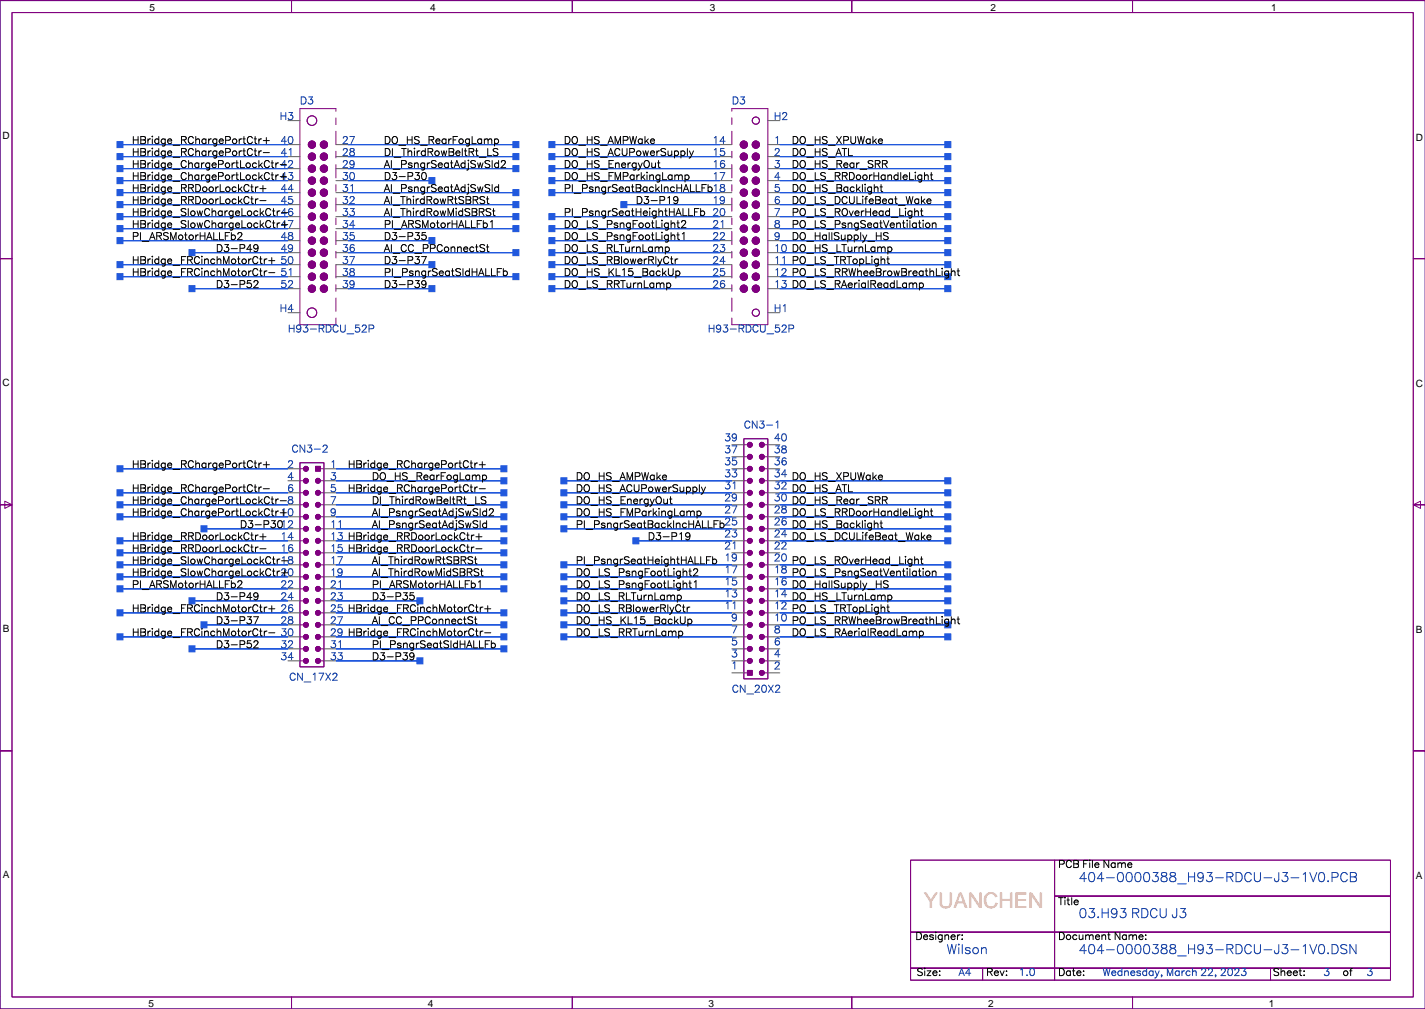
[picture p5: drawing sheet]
<svg xmlns="http://www.w3.org/2000/svg" width="302mm" height="213mm" viewBox="0 0 302 213" stroke-linecap="round" stroke-linejoin="round" font-family="sans-serif">
<path d="M301.7 .1h-301.7v213.3h301.7" fill="none" stroke="#000080" stroke-width=".21"/>
<g fill="none" stroke="#800080" stroke-width=".21">
<path d="M2.5 2.7h296.6v208.2h-296.6zM301.7 .1h-62v2.6v-2.6h-59.4v2.6v-2.6h-59.2v2.6v-2.6h-59.4v2.6v-2.6h-61.7v54.6h2.5h-2.5v52.1h2.5l-1.5 .7v-1.5l1.5 .8h-2.5v52h2.5h-2.5v54.6h61.7v-2.5v2.5h59.4v-2.5v2.5h59.2v-2.5v2.5h59.4v-2.5v2.5h62M71.1 23h-7.6v45.7h7.6M154.9 23h7.6v45.7h-7.6M301.7 54.7h-2.6h2.6M63.5 97.9h5.1v43.2h-5.1zM63.5 99.2h.7M66.8 98.6h1v1.1h-1zM67.8 99.2h.8M157.4 92.8h5.1v50.8h-5.1zM157.4 99.2h.8M157.4 94.1h.8"/>
<path d="M157.4 96.6h.8M161.8 99.2h.7M161.8 94.1h.7M161.8 96.6h.7M63.5 101.7h.7M63.5 104.2h.7M63.5 106.8h.7M63.5 109.3h.7M63.5 111.9h.7M63.5 114.4h.7M63.5 116.9h.7M63.5 119.5h.7"/>
<path d="M67.8 101.7h.8M67.8 104.2h.8M67.8 106.8h.8M67.8 109.3h.8M67.8 111.9h.8M67.8 114.4h.8M67.8 116.9h.8M67.8 119.5h.8M157.4 101.7h.8M157.4 104.2h.8M157.4 106.8h.8M157.4 109.3h.8"/>
<path d="M157.4 111.9h.8M157.4 114.4h.8M157.4 116.9h.8M157.4 119.5h.8M161.8 101.7h.7M161.8 104.2h.7M161.8 106.8h.7M161.8 109.3h.7M161.8 111.9h.7M161.8 114.4h.7M161.8 116.9h.7M161.8 119.5h.7"/>
<path d="M299.1 106.8l1.6-.8v1.5l-1.6-.7h2.6zM63.5 139.8h.7M63.5 137.2h.7M63.5 134.7h.7M63.5 132.2h.7M63.5 129.6h.7M63.5 127.1h.7M63.5 124.6h.7M63.5 122h.7M67.8 139.8h.8M67.8 137.2h.8M67.8 134.7h.8"/>
<path d="M67.8 132.2h.8M67.8 129.6h.8M67.8 127.1h.8M67.8 124.6h.8M67.8 122h.8M157.4 139.8h.8M157.4 137.2h.8M157.4 134.7h.8M157.4 132.2h.8M157.4 129.6h.8M157.4 127.1h.8M157.4 124.6h.8"/>
<path d="M157.4 122h.8M161.8 139.8h.7M161.8 137.2h.7M161.8 134.7h.7M161.8 132.2h.7M161.8 129.6h.7M161.8 127.1h.7M161.8 124.6h.7M161.8 122h.7M157.4 142.3h.8M158.2 141.8h1v1h-1zM161.8 142.3h.7"/>
<path d="M301.7 158.8h-2.6h2.6M192.7 181.9h30.5v15.3h-30.5zM192.7 197.2h30.5v7.6h-30.5zM223.2 189.6h71.1v7.6h-71.1zM223.2 197.2h71.1v7.6h-71.1zM223.2 181.9h71.1v7.7h-71.1zM192.7 204.8h15.3v2.5h-15.3zM208 204.8h15.2v2.5h-15.2zM223.2 204.8h45.7v2.5h-45.7zM268.9 204.8h25.4v2.5h-25.4z"/>
<circle cx="66" cy="35.7" r=".76"/>
<circle cx="66" cy="38.2" r=".76"/>
<circle cx="66" cy="33.1" r=".76"/>
<circle cx="66" cy="30.6" r=".76"/>
<circle cx="66" cy="25.5" r="1.02"/>
<circle cx="68.6" cy="35.7" r=".76"/>
<circle cx="68.6" cy="38.2" r=".76"/>
<circle cx="68.6" cy="33.1" r=".76"/>
<circle cx="68.6" cy="30.6" r=".76"/>
<circle cx="157.4" cy="35.7" r=".76"/>
<circle cx="157.4" cy="38.2" r=".76"/>
<circle cx="157.4" cy="33.1" r=".76"/>
<circle cx="157.4" cy="30.6" r=".76"/>
<circle cx="160" cy="35.7" r=".76"/>
<circle cx="160" cy="25.5" r=".76"/>
<circle cx="160" cy="38.2" r=".76"/>
<circle cx="160" cy="33.1" r=".76"/>
<circle cx="160" cy="30.6" r=".76"/>
<circle cx="66" cy="40.7" r=".76"/>
<circle cx="66" cy="50.9" r=".76"/>
<circle cx="66" cy="48.4" r=".76"/>
<circle cx="66" cy="56" r=".76"/>
<circle cx="66" cy="43.3" r=".76"/>
<circle cx="66" cy="45.8" r=".76"/>
<circle cx="66" cy="53.4" r=".76"/>
<circle cx="66" cy="58.5" r=".76"/>
<circle cx="68.6" cy="40.7" r=".76"/>
<circle cx="68.6" cy="48.4" r=".76"/>
<circle cx="68.6" cy="50.9" r=".76"/>
<circle cx="68.6" cy="56" r=".76"/>
<circle cx="68.6" cy="43.3" r=".76"/>
<circle cx="68.6" cy="45.8" r=".76"/>
<circle cx="68.6" cy="58.5" r=".76"/>
<circle cx="68.6" cy="53.4" r=".76"/>
<circle cx="157.4" cy="40.7" r=".76"/>
<circle cx="157.4" cy="43.3" r=".76"/>
<circle cx="157.4" cy="50.9" r=".76"/>
<circle cx="157.4" cy="48.4" r=".76"/>
<circle cx="157.4" cy="56" r=".76"/>
<circle cx="157.4" cy="58.5" r=".76"/>
<circle cx="157.4" cy="45.8" r=".76"/>
<circle cx="157.4" cy="53.4" r=".76"/>
<circle cx="160" cy="40.7" r=".76"/>
<circle cx="160" cy="50.9" r=".76"/>
<circle cx="160" cy="56" r=".76"/>
<circle cx="160" cy="43.3" r=".76"/>
<circle cx="160" cy="48.4" r=".76"/>
<circle cx="160" cy="58.5" r=".76"/>
<circle cx="160" cy="45.8" r=".76"/>
<circle cx="160" cy="53.4" r=".76"/>
<circle cx="66" cy="61.1" r=".76"/>
<circle cx="66" cy="66.1" r="1.02"/>
<circle cx="68.6" cy="61.1" r=".76"/>
<circle cx="157.4" cy="61.1" r=".76"/>
<circle cx="160" cy="61.1" r=".76"/>
<circle cx="160" cy="66.1" r=".76"/>
<circle cx="64.8" cy="99.2" r=".51"/>
<circle cx="158.7" cy="94.1" r=".51"/>
<circle cx="158.7" cy="96.6" r=".51"/>
<circle cx="158.7" cy="99.2" r=".51"/>
<circle cx="161.3" cy="94.1" r=".51"/>
<circle cx="161.3" cy="96.6" r=".51"/>
<circle cx="161.3" cy="99.2" r=".51"/>
<circle cx="64.8" cy="114.4" r=".51"/>
<circle cx="64.8" cy="101.7" r=".51"/>
<circle cx="64.8" cy="106.8" r=".51"/>
<circle cx="64.8" cy="104.2" r=".51"/>
<circle cx="64.8" cy="109.3" r=".51"/>
<circle cx="64.8" cy="116.9" r=".51"/>
<circle cx="64.8" cy="119.5" r=".51"/>
<circle cx="64.8" cy="111.9" r=".51"/>
<circle cx="67.3" cy="106.8" r=".51"/>
<circle cx="67.3" cy="101.7" r=".51"/>
<circle cx="67.3" cy="114.4" r=".51"/>
<circle cx="67.3" cy="104.2" r=".51"/>
<circle cx="67.3" cy="109.3" r=".51"/>
<circle cx="67.3" cy="116.9" r=".51"/>
<circle cx="67.3" cy="119.5" r=".51"/>
<circle cx="67.3" cy="111.9" r=".51"/>
<circle cx="158.7" cy="106.8" r=".51"/>
<circle cx="158.7" cy="114.4" r=".51"/>
<circle cx="158.7" cy="101.7" r=".51"/>
<circle cx="158.7" cy="104.2" r=".51"/>
<circle cx="158.7" cy="109.3" r=".51"/>
<circle cx="158.7" cy="116.9" r=".51"/>
<circle cx="158.7" cy="111.9" r=".51"/>
<circle cx="158.7" cy="119.5" r=".51"/>
<circle cx="161.3" cy="114.4" r=".51"/>
<circle cx="161.3" cy="106.8" r=".51"/>
<circle cx="161.3" cy="101.7" r=".51"/>
<circle cx="161.3" cy="104.2" r=".51"/>
<circle cx="161.3" cy="109.3" r=".51"/>
<circle cx="161.3" cy="116.9" r=".51"/>
<circle cx="161.3" cy="111.9" r=".51"/>
<circle cx="161.3" cy="119.5" r=".51"/>
<circle cx="64.8" cy="122" r=".51"/>
<circle cx="64.8" cy="129.6" r=".51"/>
<circle cx="64.8" cy="134.7" r=".51"/>
<circle cx="64.8" cy="127.1" r=".51"/>
<circle cx="64.8" cy="124.6" r=".51"/>
<circle cx="64.8" cy="139.8" r=".51"/>
<circle cx="64.8" cy="132.2" r=".51"/>
<circle cx="64.8" cy="137.2" r=".51"/>
<circle cx="67.3" cy="122" r=".51"/>
<circle cx="67.3" cy="129.6" r=".51"/>
<circle cx="67.3" cy="134.7" r=".51"/>
<circle cx="67.3" cy="127.1" r=".51"/>
<circle cx="67.3" cy="124.6" r=".51"/>
<circle cx="67.3" cy="139.8" r=".51"/>
<circle cx="67.3" cy="132.2" r=".51"/>
<circle cx="67.3" cy="137.2" r=".51"/>
<circle cx="158.7" cy="122" r=".51"/>
<circle cx="158.7" cy="129.6" r=".51"/>
<circle cx="158.7" cy="134.7" r=".51"/>
<circle cx="158.7" cy="127.1" r=".51"/>
<circle cx="158.7" cy="124.6" r=".51"/>
<circle cx="158.7" cy="139.8" r=".51"/>
<circle cx="158.7" cy="132.2" r=".51"/>
<circle cx="158.7" cy="137.2" r=".51"/>
<circle cx="161.3" cy="122" r=".51"/>
<circle cx="161.3" cy="134.7" r=".51"/>
<circle cx="161.3" cy="137.2" r=".51"/>
<circle cx="161.3" cy="129.6" r=".51"/>
<circle cx="161.3" cy="127.1" r=".51"/>
<circle cx="161.3" cy="124.6" r=".51"/>
<circle cx="161.3" cy="139.8" r=".51"/>
<circle cx="161.3" cy="132.2" r=".51"/>
<circle cx="161.3" cy="142.3" r=".51"/>
</g>
<g fill="#800080" stroke="#800080" stroke-width=".21">
<path d="M66.8 98.6h1v1.1h-1z" fill-rule="evenodd"/>
<path d="M158.2 141.8h1v1h-1z" fill-rule="evenodd"/>
<circle cx="64.8" cy="127.1" r=".51"/>
<circle cx="64.8" cy="134.7" r=".51"/>
<circle cx="64.8" cy="139.8" r=".51"/>
<circle cx="64.8" cy="129.6" r=".51"/>
<circle cx="64.8" cy="124.6" r=".51"/>
<circle cx="64.8" cy="132.2" r=".51"/>
<circle cx="64.8" cy="137.2" r=".51"/>
<circle cx="67.3" cy="127.1" r=".51"/>
<circle cx="67.3" cy="134.7" r=".51"/>
<circle cx="67.3" cy="139.8" r=".51"/>
<circle cx="67.3" cy="129.6" r=".51"/>
<circle cx="67.3" cy="124.6" r=".51"/>
<circle cx="67.3" cy="132.2" r=".51"/>
<circle cx="67.3" cy="137.2" r=".51"/>
<circle cx="64.8" cy="99.2" r=".51"/>
<circle cx="64.8" cy="114.4" r=".51"/>
<circle cx="64.8" cy="106.8" r=".51"/>
<circle cx="64.8" cy="116.9" r=".51"/>
<circle cx="64.8" cy="104.2" r=".51"/>
<circle cx="64.8" cy="109.3" r=".51"/>
<circle cx="64.8" cy="111.9" r=".51"/>
<circle cx="64.8" cy="122" r=".51"/>
<circle cx="64.8" cy="101.7" r=".51"/>
<circle cx="64.8" cy="119.5" r=".51"/>
<circle cx="67.3" cy="114.4" r=".51"/>
<circle cx="67.3" cy="106.8" r=".51"/>
<circle cx="67.3" cy="116.9" r=".51"/>
<circle cx="67.3" cy="104.2" r=".51"/>
<circle cx="67.3" cy="109.3" r=".51"/>
<circle cx="67.3" cy="111.9" r=".51"/>
<circle cx="67.3" cy="122" r=".51"/>
<circle cx="67.3" cy="101.7" r=".51"/>
<circle cx="67.3" cy="119.5" r=".51"/>
<circle cx="160" cy="30.6" r=".76"/>
<circle cx="157.4" cy="30.6" r=".76"/>
<circle cx="160" cy="33.1" r=".76"/>
<circle cx="157.4" cy="33.1" r=".76"/>
<circle cx="160" cy="35.7" r=".76"/>
<circle cx="157.4" cy="35.7" r=".76"/>
<circle cx="160" cy="38.2" r=".76"/>
<circle cx="157.4" cy="38.2" r=".76"/>
<circle cx="160" cy="40.7" r=".76"/>
<circle cx="157.4" cy="40.7" r=".76"/>
<circle cx="160" cy="43.3" r=".76"/>
<circle cx="157.4" cy="43.3" r=".76"/>
<circle cx="160" cy="45.8" r=".76"/>
<circle cx="157.4" cy="45.8" r=".76"/>
<circle cx="160" cy="48.4" r=".76"/>
<circle cx="157.4" cy="48.4" r=".76"/>
<circle cx="160" cy="50.9" r=".76"/>
<circle cx="157.4" cy="50.9" r=".76"/>
<circle cx="160" cy="53.4" r=".76"/>
<circle cx="157.4" cy="53.4" r=".76"/>
<circle cx="160" cy="56" r=".76"/>
<circle cx="157.4" cy="56" r=".76"/>
<circle cx="160" cy="58.5" r=".76"/>
<circle cx="157.4" cy="58.5" r=".76"/>
<circle cx="160" cy="61.1" r=".76"/>
<circle cx="157.4" cy="61.1" r=".76"/>
<circle cx="161.3" cy="94.1" r=".51"/>
<circle cx="158.7" cy="94.1" r=".51"/>
<circle cx="161.3" cy="114.4" r=".51"/>
<circle cx="161.3" cy="106.8" r=".51"/>
<circle cx="161.3" cy="96.6" r=".51"/>
<circle cx="161.3" cy="99.2" r=".51"/>
<circle cx="161.3" cy="101.7" r=".51"/>
<circle cx="161.3" cy="111.9" r=".51"/>
<circle cx="161.3" cy="116.9" r=".51"/>
<circle cx="161.3" cy="109.3" r=".51"/>
<circle cx="161.3" cy="104.2" r=".51"/>
<circle cx="158.7" cy="114.4" r=".51"/>
<circle cx="158.7" cy="106.8" r=".51"/>
<circle cx="158.7" cy="96.6" r=".51"/>
<circle cx="158.7" cy="99.2" r=".51"/>
<circle cx="158.7" cy="101.7" r=".51"/>
<circle cx="158.7" cy="111.9" r=".51"/>
<circle cx="158.7" cy="116.9" r=".51"/>
<circle cx="158.7" cy="109.3" r=".51"/>
<circle cx="158.7" cy="104.2" r=".51"/>
<circle cx="161.3" cy="142.3" r=".51"/>
<circle cx="161.3" cy="127.1" r=".51"/>
<circle cx="161.3" cy="134.7" r=".51"/>
<circle cx="161.3" cy="124.6" r=".51"/>
<circle cx="161.3" cy="137.2" r=".51"/>
<circle cx="161.3" cy="132.2" r=".51"/>
<circle cx="161.3" cy="129.6" r=".51"/>
<circle cx="161.3" cy="119.5" r=".51"/>
<circle cx="161.3" cy="139.8" r=".51"/>
<circle cx="161.3" cy="122" r=".51"/>
<circle cx="158.7" cy="127.1" r=".51"/>
<circle cx="158.7" cy="134.7" r=".51"/>
<circle cx="158.7" cy="124.6" r=".51"/>
<circle cx="158.7" cy="137.2" r=".51"/>
<circle cx="158.7" cy="132.2" r=".51"/>
<circle cx="158.7" cy="129.6" r=".51"/>
<circle cx="158.7" cy="119.5" r=".51"/>
<circle cx="158.7" cy="139.8" r=".51"/>
<circle cx="158.7" cy="122" r=".51"/>
<circle cx="68.6" cy="30.6" r=".76"/>
<circle cx="66" cy="30.6" r=".76"/>
<circle cx="68.6" cy="33.1" r=".76"/>
<circle cx="66" cy="33.1" r=".76"/>
<circle cx="68.6" cy="35.7" r=".76"/>
<circle cx="66" cy="35.7" r=".76"/>
<circle cx="68.6" cy="38.2" r=".76"/>
<circle cx="66" cy="38.2" r=".76"/>
<circle cx="68.6" cy="40.7" r=".76"/>
<circle cx="66" cy="40.7" r=".76"/>
<circle cx="68.6" cy="43.3" r=".76"/>
<circle cx="66" cy="43.3" r=".76"/>
<circle cx="68.6" cy="45.8" r=".76"/>
<circle cx="66" cy="45.8" r=".76"/>
<circle cx="68.6" cy="48.4" r=".76"/>
<circle cx="66" cy="48.4" r=".76"/>
<circle cx="68.6" cy="50.9" r=".76"/>
<circle cx="66" cy="50.9" r=".76"/>
<circle cx="68.6" cy="53.4" r=".76"/>
<circle cx="66" cy="53.4" r=".76"/>
<circle cx="68.6" cy="56" r=".76"/>
<circle cx="66" cy="56" r=".76"/>
<circle cx="68.6" cy="58.5" r=".76"/>
<circle cx="66" cy="58.5" r=".76"/>
<circle cx="68.6" cy="61.1" r=".76"/>
<circle cx="66" cy="61.1" r=".76"/>
</g>
<g fill="none" stroke="#606060" stroke-width=".21">
<path d="M60.9 30.6h2.6M60.9 33.1h2.6M60.9 35.7h2.6M60.9 38.2h2.6M60.9 25.5h2.6M71.1 30.6h2.5M71.1 33.1h2.5M71.1 35.7h2.5M71.1 38.2h2.5M152.4 30.6h2.5M152.4 33.1h2.5M152.4 35.7h2.5"/>
<path d="M152.4 38.2h2.5M162.5 30.6h2.6M162.5 33.1h2.6M162.5 35.7h2.6M162.5 38.2h2.6M162.5 25.5h2.6M60.9 40.8h2.6M60.9 43.3h2.6M60.9 45.8h2.6M60.9 48.4h2.6M60.9 50.9h2.6M60.9 53.4h2.6"/>
<path d="M60.9 56h2.6M60.9 58.5h2.6M71.1 40.8h2.5M71.1 43.3h2.5M71.1 45.8h2.5M71.1 48.4h2.5M71.1 50.9h2.5M71.1 53.4h2.5M71.1 56h2.5M71.1 58.5h2.5M152.4 40.8h2.5M152.4 43.3h2.5"/>
<path d="M152.4 45.8h2.5M152.4 48.4h2.5M152.4 50.9h2.5M152.4 53.4h2.5M152.4 56h2.5M152.4 58.5h2.5M162.5 40.8h2.6M162.5 43.3h2.6M162.5 45.8h2.6M162.5 48.4h2.6M162.5 50.9h2.6M162.5 53.4h2.6"/>
<path d="M162.5 56h2.6M162.5 58.5h2.6M60.9 61.1h2.6M60.9 66.1h2.6M71.1 61.1h2.5M152.4 61.1h2.5M162.5 61.1h2.6M162.5 66.1h2.6M60.9 99.2h2.6M68.6 99.2h2.5M154.9 99.2h2.5M154.9 96.6h2.5"/>
<path d="M154.9 94.1h2.5M162.5 99.2h2.6M162.5 96.6h2.6M162.5 94.1h2.6M60.9 101.7h2.6M60.9 104.2h2.6M60.9 106.8h2.6M60.9 109.3h2.6M60.9 111.9h2.6M60.9 114.4h2.6M60.9 116.9h2.6M60.9 119.5h2.6"/>
<path d="M68.6 101.7h2.5M68.6 104.2h2.5M68.6 106.8h2.5M68.6 109.3h2.5M68.6 111.9h2.5M68.6 114.4h2.5M68.6 116.9h2.5M68.6 119.5h2.5M154.9 101.7h2.5M154.9 104.2h2.5M154.9 106.8h2.5M154.9 109.3h2.5"/>
<path d="M154.9 111.9h2.5M154.9 114.4h2.5M154.9 116.9h2.5M154.9 119.5h2.5M162.5 101.7h2.6M162.5 104.2h2.6M162.5 106.8h2.6M162.5 109.3h2.6M162.5 111.9h2.6M162.5 114.4h2.6M162.5 116.9h2.6M162.5 119.5h2.6"/>
<path d="M60.9 122h2.6M60.9 124.6h2.6M60.9 127.1h2.6M60.9 129.6h2.6M60.9 132.2h2.6M60.9 134.7h2.6M60.9 137.2h2.6M60.9 139.8h2.6M68.6 122h2.5M68.6 124.6h2.5M68.6 127.1h2.5M68.6 129.6h2.5"/>
<path d="M68.6 132.2h2.5M68.6 134.7h2.5M68.6 137.2h2.5M68.6 139.8h2.5M154.9 122h2.5M154.9 124.6h2.5M154.9 127.1h2.5M154.9 129.6h2.5M154.9 132.2h2.5M154.9 134.7h2.5M154.9 137.2h2.5M154.9 139.8h2.5"/>
<path d="M162.5 122h2.6M162.5 124.6h2.6M162.5 127.1h2.6M162.5 129.6h2.6M162.5 132.2h2.6M162.5 134.7h2.6M162.5 137.2h2.6M162.5 139.8h2.6M154.9 142.3h2.5M162.5 142.3h2.6"/>
</g>
<path d="M71.1 68.7v-45.7M154.9 68.7v-45.7" fill="none" stroke="#800080" stroke-width=".21" stroke-dasharray="1.4 1.4 2.8 1.4"/>
<g fill="#2058dd" stroke="#2058dd" stroke-width=".21">
<path d="M165.1 119.5h35.5z" fill-rule="evenodd"/>
<path d="M200 118.8h1.2v1.3h-1.2z" fill-rule="evenodd"/>
<path d="M165.1 45.8h35.5z" fill-rule="evenodd"/>
<path d="M200 45.2h1.2v1.3h-1.2z" fill-rule="evenodd"/>
<path d="M165.1 132.2h35.5z" fill-rule="evenodd"/>
<path d="M200 131.5h1.2v1.3h-1.2z" fill-rule="evenodd"/>
<path d="M165.1 58.5h35.5z" fill-rule="evenodd"/>
<path d="M200 57.9h1.2v1.3h-1.2z" fill-rule="evenodd"/>
<path d="M165.1 127.1h35.5z" fill-rule="evenodd"/>
<path d="M200 126.5h1.2v1.2h-1.2z" fill-rule="evenodd"/>
<path d="M165.1 53.4h35.5z" fill-rule="evenodd"/>
<path d="M200 52.8h1.2v1.3h-1.2z" fill-rule="evenodd"/>
<path d="M165.1 124.6h35.5z" fill-rule="evenodd"/>
<path d="M200 123.9h1.2v1.3h-1.2z" fill-rule="evenodd"/>
<path d="M165.1 50.9h35.5z" fill-rule="evenodd"/>
<path d="M200 50.3h1.2v1.2h-1.2z" fill-rule="evenodd"/>
<path d="M165.1 122h35.5z" fill-rule="evenodd"/>
<path d="M200 121.4h1.2v1.2h-1.2z" fill-rule="evenodd"/>
<path d="M165.1 48.4h35.5z" fill-rule="evenodd"/>
<path d="M200 47.7h1.2v1.3h-1.2z" fill-rule="evenodd"/>
<path d="M165.1 129.6h35.5z" fill-rule="evenodd"/>
<path d="M200 129h1.2v1.3h-1.2z" fill-rule="evenodd"/>
<path d="M165.1 56h35.5z" fill-rule="evenodd"/>
<path d="M200 55.4h1.2v1.2h-1.2z" fill-rule="evenodd"/>
<path d="M165.1 106.8h35.5z" fill-rule="evenodd"/>
<path d="M200 106.1h1.2v1.3h-1.2z" fill-rule="evenodd"/>
<path d="M165.1 35.7h35.5z" fill-rule="evenodd"/>
<path d="M200 35h1.2v1.3h-1.2z" fill-rule="evenodd"/>
<path d="M165.1 109.3h35.5z" fill-rule="evenodd"/>
<path d="M200 108.7h1.2v1.2h-1.2z" fill-rule="evenodd"/>
<path d="M165.1 38.2h35.5z" fill-rule="evenodd"/>
<path d="M200 37.6h1.2v1.2h-1.2z" fill-rule="evenodd"/>
<path d="M165.1 104.2h35.5z" fill-rule="evenodd"/>
<path d="M200 103.6h1.2v1.3h-1.2z" fill-rule="evenodd"/>
<path d="M165.1 33.1h35.5z" fill-rule="evenodd"/>
<path d="M200 32.5h1.2v1.3h-1.2z" fill-rule="evenodd"/>
<path d="M165.1 111.9h35.5z" fill-rule="evenodd"/>
<path d="M200 111.2h1.2v1.3h-1.2z" fill-rule="evenodd"/>
<path d="M165.1 40.8h35.5z" fill-rule="evenodd"/>
<path d="M200 40.1h1.2v1.3h-1.2z" fill-rule="evenodd"/>
<path d="M165.1 114.4h35.5z" fill-rule="evenodd"/>
<path d="M200 113.8h1.2v1.2h-1.2z" fill-rule="evenodd"/>
<path d="M165.1 43.3h35.5z" fill-rule="evenodd"/>
<path d="M200 42.7h1.2v1.2h-1.2z" fill-rule="evenodd"/>
<path d="M165.1 101.7h35.5z" fill-rule="evenodd"/>
<path d="M200 101.1h1.2v1.2h-1.2z" fill-rule="evenodd"/>
<path d="M165.1 30.6h35.5z" fill-rule="evenodd"/>
<path d="M200 30h1.2v1.2h-1.2z" fill-rule="evenodd"/>
<path d="M116.8 30.6h35.6z" fill-rule="evenodd"/>
<path d="M116.2 30h1.2v1.2h-1.2z" fill-rule="evenodd"/>
<path d="M119.4 101.7h35.5z" fill-rule="evenodd"/>
<path d="M118.7 101.1h1.3v1.2h-1.3z" fill-rule="evenodd"/>
<path d="M132.1 43.3h20.3z" fill-rule="evenodd"/>
<path d="M131.4 42.7h1.3v1.2h-1.3z" fill-rule="evenodd"/>
<path d="M134.6 114.4h20.3z" fill-rule="evenodd"/>
<path d="M134 113.8h1.2v1.2h-1.2z" fill-rule="evenodd"/>
<path d="M116.8 40.8h35.6z" fill-rule="evenodd"/>
<path d="M116.2 40.1h1.2v1.3h-1.2z" fill-rule="evenodd"/>
<path d="M119.4 111.9h35.5z" fill-rule="evenodd"/>
<path d="M118.7 111.2h1.3v1.3h-1.3z" fill-rule="evenodd"/>
<path d="M116.8 38.2h35.6z" fill-rule="evenodd"/>
<path d="M116.2 37.6h1.2v1.2h-1.2z" fill-rule="evenodd"/>
<path d="M119.4 109.3h35.5z" fill-rule="evenodd"/>
<path d="M118.7 108.7h1.3v1.2h-1.3z" fill-rule="evenodd"/>
<path d="M116.8 35.7h35.6z" fill-rule="evenodd"/>
<path d="M116.2 35h1.2v1.3h-1.2z" fill-rule="evenodd"/>
<path d="M119.4 106.8h35.5z" fill-rule="evenodd"/>
<path d="M118.7 106.1h1.3v1.3h-1.3z" fill-rule="evenodd"/>
<path d="M116.8 33.1h35.6z" fill-rule="evenodd"/>
<path d="M116.2 32.5h1.2v1.3h-1.2z" fill-rule="evenodd"/>
<path d="M119.4 104.2h35.5z" fill-rule="evenodd"/>
<path d="M118.7 103.6h1.3v1.3h-1.3z" fill-rule="evenodd"/>
<path d="M116.8 61.1h35.6z" fill-rule="evenodd"/>
<path d="M116.2 60.4h1.2v1.3h-1.2z" fill-rule="evenodd"/>
<path d="M119.4 134.7h35.5z" fill-rule="evenodd"/>
<path d="M118.7 134.1h1.3v1.2h-1.3z" fill-rule="evenodd"/>
<path d="M116.8 58.5h35.6z" fill-rule="evenodd"/>
<path d="M116.2 57.9h1.2v1.3h-1.2z" fill-rule="evenodd"/>
<path d="M119.4 132.2h35.5z" fill-rule="evenodd"/>
<path d="M118.7 131.5h1.3v1.3h-1.3z" fill-rule="evenodd"/>
<path d="M116.8 50.9h35.6z" fill-rule="evenodd"/>
<path d="M116.2 50.3h1.2v1.2h-1.2z" fill-rule="evenodd"/>
<path d="M119.4 124.6h35.5z" fill-rule="evenodd"/>
<path d="M118.7 123.9h1.3v1.3h-1.3z" fill-rule="evenodd"/>
<path d="M116.8 53.4h35.6z" fill-rule="evenodd"/>
<path d="M116.2 52.8h1.2v1.3h-1.2z" fill-rule="evenodd"/>
<path d="M119.4 127.1h35.5z" fill-rule="evenodd"/>
<path d="M118.7 126.5h1.3v1.2h-1.3z" fill-rule="evenodd"/>
<path d="M116.8 56h35.6z" fill-rule="evenodd"/>
<path d="M116.2 55.4h1.2v1.2h-1.2z" fill-rule="evenodd"/>
<path d="M119.4 129.6h35.5z" fill-rule="evenodd"/>
<path d="M118.7 129h1.3v1.3h-1.3z" fill-rule="evenodd"/>
<path d="M116.8 48.4h35.6z" fill-rule="evenodd"/>
<path d="M116.2 47.7h1.2v1.3h-1.2z" fill-rule="evenodd"/>
<path d="M119.4 122h35.5z" fill-rule="evenodd"/>
<path d="M118.7 121.4h1.3v1.2h-1.3z" fill-rule="evenodd"/>
<path d="M116.8 45.8h35.6z" fill-rule="evenodd"/>
<path d="M116.2 45.2h1.2v1.3h-1.2z" fill-rule="evenodd"/>
<path d="M119.4 119.5h35.5z" fill-rule="evenodd"/>
<path d="M118.7 118.8h1.3v1.3h-1.3z" fill-rule="evenodd"/>
<path d="M165.1 134.7h35.5z" fill-rule="evenodd"/>
<path d="M200 134.1h1.2v1.2h-1.2z" fill-rule="evenodd"/>
<path d="M165.1 61.1h35.5z" fill-rule="evenodd"/>
<path d="M200 60.4h1.2v1.3h-1.2z" fill-rule="evenodd"/>
<path d="M25.4 116.9h35.5z" fill-rule="evenodd"/>
<path d="M24.8 116.3h1.2v1.3h-1.2z" fill-rule="evenodd"/>
<path d="M25.4 43.3h35.5z" fill-rule="evenodd"/>
<path d="M24.8 42.7h1.2v1.2h-1.2z" fill-rule="evenodd"/>
<path d="M71.1 116.9h35.6z" fill-rule="evenodd"/>
<path d="M106 116.3h1.3v1.3h-1.3z" fill-rule="evenodd"/>
<path d="M71.1 132.2h35.6z" fill-rule="evenodd"/>
<path d="M106 131.5h1.3v1.3h-1.3z" fill-rule="evenodd"/>
<path d="M73.6 53.4h35.6z" fill-rule="evenodd"/>
<path d="M108.6 52.8h1.2v1.3h-1.2z" fill-rule="evenodd"/>
<path d="M71.1 109.3h35.6z" fill-rule="evenodd"/>
<path d="M106 108.7h1.3v1.2h-1.3z" fill-rule="evenodd"/>
<path d="M73.6 35.7h35.6z" fill-rule="evenodd"/>
<path d="M108.6 35h1.2v1.3h-1.2z" fill-rule="evenodd"/>
<path d="M25.4 99.2h35.5z" fill-rule="evenodd"/>
<path d="M24.8 98.5h1.2v1.3h-1.2z" fill-rule="evenodd"/>
<path d="M25.4 30.6h35.5z" fill-rule="evenodd"/>
<path d="M24.8 30h1.2v1.2h-1.2z" fill-rule="evenodd"/>
<path d="M71.1 99.2h35.6z" fill-rule="evenodd"/>
<path d="M106 98.5h1.3v1.3h-1.3z" fill-rule="evenodd"/>
<path d="M25.4 122h35.5z" fill-rule="evenodd"/>
<path d="M24.8 121.4h1.2v1.2h-1.2z" fill-rule="evenodd"/>
<path d="M25.4 48.4h35.5z" fill-rule="evenodd"/>
<path d="M24.8 47.7h1.2v1.3h-1.2z" fill-rule="evenodd"/>
<path d="M25.4 129.6h35.5z" fill-rule="evenodd"/>
<path d="M24.8 129h1.2v1.3h-1.2z" fill-rule="evenodd"/>
<path d="M25.4 56h35.5z" fill-rule="evenodd"/>
<path d="M24.8 55.4h1.2v1.2h-1.2z" fill-rule="evenodd"/>
<path d="M71.1 129.6h35.6z" fill-rule="evenodd"/>
<path d="M106 129h1.3v1.3h-1.3z" fill-rule="evenodd"/>
<path d="M71.1 119.5h35.6z" fill-rule="evenodd"/>
<path d="M106 118.8h1.3v1.3h-1.3z" fill-rule="evenodd"/>
<path d="M73.6 43.3h35.6z" fill-rule="evenodd"/>
<path d="M108.6 42.7h1.2v1.2h-1.2z" fill-rule="evenodd"/>
<path d="M71.1 139.8h17.8z" fill-rule="evenodd"/>
<path d="M88.2 139.2h1.3v1.2h-1.3z" fill-rule="evenodd"/>
<path d="M73.6 61.1h17.8z" fill-rule="evenodd"/>
<path d="M90.8 60.4h1.3v1.3h-1.3z" fill-rule="evenodd"/>
<path d="M71.1 124.6h35.6z" fill-rule="evenodd"/>
<path d="M106 123.9h1.3v1.3h-1.3z" fill-rule="evenodd"/>
<path d="M73.6 48.4h35.6z" fill-rule="evenodd"/>
<path d="M108.6 47.7h1.2v1.3h-1.2z" fill-rule="evenodd"/>
<path d="M25.4 134.7h35.5z" fill-rule="evenodd"/>
<path d="M24.8 134.1h1.2v1.2h-1.2z" fill-rule="evenodd"/>
<path d="M25.4 58.5h35.5z" fill-rule="evenodd"/>
<path d="M24.8 57.9h1.2v1.3h-1.2z" fill-rule="evenodd"/>
<path d="M71.1 134.7h35.6z" fill-rule="evenodd"/>
<path d="M106 134.1h1.3v1.2h-1.3z" fill-rule="evenodd"/>
<path d="M25.4 109.3h35.5z" fill-rule="evenodd"/>
<path d="M24.8 108.7h1.2v1.2h-1.2z" fill-rule="evenodd"/>
<path d="M25.4 38.2h35.5z" fill-rule="evenodd"/>
<path d="M24.8 37.6h1.2v1.2h-1.2z" fill-rule="evenodd"/>
<path d="M40.6 127.1h20.3z" fill-rule="evenodd"/>
<path d="M40 126.5h1.3v1.2h-1.3z" fill-rule="evenodd"/>
<path d="M40.6 53.4h20.3z" fill-rule="evenodd"/>
<path d="M40 52.8h1.3v1.3h-1.3z" fill-rule="evenodd"/>
<path d="M25.4 104.2h35.5z" fill-rule="evenodd"/>
<path d="M24.8 103.6h1.2v1.3h-1.2z" fill-rule="evenodd"/>
<path d="M25.4 33.1h35.5z" fill-rule="evenodd"/>
<path d="M24.8 32.5h1.2v1.3h-1.2z" fill-rule="evenodd"/>
<path d="M71.1 104.2h35.6z" fill-rule="evenodd"/>
<path d="M106 103.6h1.3v1.3h-1.3z" fill-rule="evenodd"/>
<path d="M71.1 101.7h35.6z" fill-rule="evenodd"/>
<path d="M106 101.1h1.3v1.2h-1.3z" fill-rule="evenodd"/>
<path d="M73.6 30.6h35.6z" fill-rule="evenodd"/>
<path d="M108.6 30h1.2v1.2h-1.2z" fill-rule="evenodd"/>
<path d="M25.4 124.6h35.5z" fill-rule="evenodd"/>
<path d="M24.8 123.9h1.2v1.3h-1.2z" fill-rule="evenodd"/>
<path d="M25.4 50.9h35.5z" fill-rule="evenodd"/>
<path d="M24.8 50.3h1.2v1.2h-1.2z" fill-rule="evenodd"/>
<path d="M25.4 106.8h35.5z" fill-rule="evenodd"/>
<path d="M24.8 106.1h1.2v1.3h-1.2z" fill-rule="evenodd"/>
<path d="M25.4 35.7h35.5z" fill-rule="evenodd"/>
<path d="M24.8 35h1.2v1.3h-1.2z" fill-rule="evenodd"/>
<path d="M71.1 127.1h17.8z" fill-rule="evenodd"/>
<path d="M88.2 126.5h1.3v1.2h-1.3z" fill-rule="evenodd"/>
<path d="M73.6 50.9h17.8z" fill-rule="evenodd"/>
<path d="M90.8 50.3h1.3v1.2h-1.3z" fill-rule="evenodd"/>
<path d="M71.1 122h35.6z" fill-rule="evenodd"/>
<path d="M106 121.4h1.3v1.2h-1.3z" fill-rule="evenodd"/>
<path d="M73.6 45.8h35.6z" fill-rule="evenodd"/>
<path d="M108.6 45.2h1.2v1.3h-1.2z" fill-rule="evenodd"/>
<path d="M25.4 119.5h35.5z" fill-rule="evenodd"/>
<path d="M24.8 118.8h1.2v1.3h-1.2z" fill-rule="evenodd"/>
<path d="M25.4 45.8h35.5z" fill-rule="evenodd"/>
<path d="M24.8 45.2h1.2v1.3h-1.2z" fill-rule="evenodd"/>
<path d="M43.2 132.2h17.7z" fill-rule="evenodd"/>
<path d="M42.5 131.5h1.3v1.3h-1.3z" fill-rule="evenodd"/>
<path d="M73.6 56h17.8z" fill-rule="evenodd"/>
<path d="M90.8 55.4h1.3v1.2h-1.3z" fill-rule="evenodd"/>
<path d="M71.1 106.8h35.6z" fill-rule="evenodd"/>
<path d="M106 106.1h1.3v1.3h-1.3z" fill-rule="evenodd"/>
<path d="M73.6 33.1h35.6z" fill-rule="evenodd"/>
<path d="M108.6 32.5h1.2v1.3h-1.2z" fill-rule="evenodd"/>
<path d="M40.6 137.2h20.3z" fill-rule="evenodd"/>
<path d="M40 136.6h1.3v1.3h-1.3z" fill-rule="evenodd"/>
<path d="M40.6 61.1h20.3z" fill-rule="evenodd"/>
<path d="M40 60.4h1.3v1.3h-1.3z" fill-rule="evenodd"/>
<path d="M71.1 137.2h35.6z" fill-rule="evenodd"/>
<path d="M106 136.6h1.3v1.3h-1.3z" fill-rule="evenodd"/>
<path d="M73.6 58.5h35.6z" fill-rule="evenodd"/>
<path d="M108.6 57.9h1.2v1.3h-1.2z" fill-rule="evenodd"/>
<path d="M43.2 111.9h17.7z" fill-rule="evenodd"/>
<path d="M42.5 111.2h1.3v1.3h-1.3z" fill-rule="evenodd"/>
<path d="M73.6 38.2h17.8z" fill-rule="evenodd"/>
<path d="M90.8 37.6h1.3v1.2h-1.3z" fill-rule="evenodd"/>
<path d="M71.1 111.9h35.6z" fill-rule="evenodd"/>
<path d="M106 111.2h1.3v1.3h-1.3z" fill-rule="evenodd"/>
<path d="M73.6 40.8h35.6z" fill-rule="evenodd"/>
<path d="M108.6 40.1h1.2v1.3h-1.2z" fill-rule="evenodd"/>
<path d="M25.4 114.4h35.5z" fill-rule="evenodd"/>
<path d="M24.8 113.8h1.2v1.2h-1.2z" fill-rule="evenodd"/>
<path d="M25.4 40.8h35.5z" fill-rule="evenodd"/>
<path d="M24.8 40.1h1.2v1.3h-1.2z" fill-rule="evenodd"/>
<path d="M71.1 114.4h35.6z" fill-rule="evenodd"/>
<path d="M106 113.8h1.3v1.2h-1.3z" fill-rule="evenodd"/>
</g>
<g fill="none" stroke="#2058dd" stroke-width=".21">
<path d="M25.4 35.7h35.5M25.4 38.2h35.5M25.4 33.1h35.5M25.4 30.6h35.5M73.6 35.7h35.6M73.6 38.2h17.8M73.6 33.1h35.6M73.6 30.6h35.6M116.8 35.7h35.6M116.8 38.2h35.6M116.8 33.1h35.6M116.8 30.6h35.6"/>
<path d="M165.1 35.7h35.5M165.1 38.2h35.5M165.1 33.1h35.5M165.1 30.6h35.5M25.4 45.8h35.5M25.4 58.5h35.5M25.4 50.9h35.5M25.4 48.4h35.5M25.4 56h35.5M25.4 40.8h35.5M25.4 43.3h35.5M40.6 53.4h20.3"/>
<path d="M73.6 45.8h35.6M73.6 58.5h35.6M73.6 53.4h35.6M73.6 50.9h17.8M73.6 48.4h35.6M73.6 56h17.8M73.6 40.8h35.6M73.6 43.3h35.6M116.8 45.8h35.6M116.8 58.5h35.6M116.8 53.4h35.6M116.8 50.9h35.6"/>
<path d="M116.8 48.4h35.6M116.8 56h35.6M116.8 40.8h35.6M132.1 43.3h20.3M165.1 45.8h35.5M165.1 58.5h35.5M165.1 53.4h35.5M165.1 50.9h35.5M165.1 48.4h35.5M165.1 56h35.5M165.1 40.8h35.5M165.1 43.3h35.5"/>
<path d="M40.6 61.1h20.3M73.6 61.1h17.8M116.8 61.1h35.6M165.1 61.1h35.5M25.4 99.2h35.5M71.1 99.2h35.6M25.4 119.5h35.5M25.4 106.8h35.5M25.4 109.3h35.5M25.4 104.2h35.5M25.4 114.4h35.5M25.4 116.9h35.5"/>
<path d="M43.2 111.9h17.7M71.1 119.5h35.6M71.1 106.8h35.6M71.1 109.3h35.6M71.1 104.2h35.6M71.1 111.9h35.6M71.1 114.4h35.6M71.1 101.7h35.6M71.1 116.9h35.6M119.4 119.5h35.5M119.4 106.8h35.5M119.4 109.3h35.5"/>
<path d="M119.4 104.2h35.5M119.4 111.9h35.5M119.4 101.7h35.5M134.6 114.4h20.3M165.1 119.5h35.5M165.1 106.8h35.5M165.1 109.3h35.5M165.1 104.2h35.5M165.1 111.9h35.5M165.1 114.4h35.5M165.1 101.7h35.5M25.4 124.6h35.5"/>
<path d="M25.4 122h35.5M25.4 129.6h35.5M25.4 134.7h35.5M40.6 127.1h20.3M40.6 137.2h20.3M43.2 132.2h17.7M71.1 132.2h35.6M71.1 127.1h17.8M71.1 124.6h35.6M71.1 122h35.6M71.1 129.6h35.6M71.1 134.7h35.6"/>
<path d="M71.1 139.8h17.8M71.1 137.2h35.6M119.4 132.2h35.5M119.4 127.1h35.5M119.4 124.6h35.5M119.4 122h35.5M119.4 129.6h35.5M119.4 134.7h35.5M165.1 132.2h35.5M165.1 127.1h35.5M165.1 124.6h35.5M165.1 122h35.5"/>
<path d="M165.1 129.6h35.5M165.1 134.7h35.5"/>
</g>
<path d="M55.7 32.3h1.3M55 42.4h1.3M55 116.1h1.3M55.7 103.4h1.3M100.7 116.1h1.3M101.4 103.4h1.3M102.6 133.9h1.3" fill="none" stroke="#000" stroke-width=".21"/>
<text font-size="4.5" fill="#ffad5b" x="195.5" y="192.1">YUANCHEN</text>
<g font-size="2.8" fill="#1741a1">
<text x="228.3" y="185.9">404-0000388_H93-RDCU-J3-1V0.PCB</text>
<text x="228.3" y="193.6">03.H93 RDCU J3</text>
<text x="200.4" y="201.2">Wilson</text>
<text x="228.3" y="201.2">404-0000388_H93-RDCU-J3-1V0.DSN</text>
</g>
<g font-size="2.1">
<text x="31.7" y="2.3">5</text>
<text x="91.1" y="2.3">4</text>
<text x="150.3" y="2.3">3</text>
<text x="209.7" y="2.3">2</text>
<text x="269.1" y="2.3">1</text>
<text x=".5" y="29.5">D</text>
<text x="27.9" y="29.9">HBridge_RChargePortCtr+</text>
<text x="81.3" y="29.9">DO_HS_RearFogLamp</text>
<text x="119.4" y="29.9">DO_HS_AMPWake</text>
<text x="167.6" y="29.9">DO_HS_XPUWake</text>
<text x="299.7" y="29.7">D</text>
<text x="27.9" y="32.5">HBridge_RChargePortCtr-</text>
<text x="27.9" y="35">HBridge_ChargePortLockCtr-2</text>
<text x="59.3" y="35">4</text>
<text x="81.3" y="35">AI_PsngrSeatAdjSwSld2</text>
<text x="81.3" y="32.5">DI_ThirdRowBeltRt_LS</text>
<text x="119.4" y="35">DO_HS_EnergyOut</text>
<text x="119.4" y="32.5">DO_HS_ACUPowerSupply</text>
<text x="167.6" y="35">DO_HS_Rear_SRR</text>
<text x="167.6" y="32.5">DO_HS_ATL</text>
<text x="27.9" y="37.6">HBridge_ChargePortLockCtr+3</text>
<text x="27.9" y="40.1">HBridge_RRDoorLockCtr+</text>
<text x="59.3" y="37.6">4</text>
<text x="81.3" y="37.6">D3-P30</text>
<text x="81.3" y="40.1">AI_PsngrSeatAdjSwSld</text>
<text x="119.4" y="40.1">PI_PsngrSeatBackIncHALLFb18</text>
<text x="119.4" y="37.6">DO_HS_FMParkingLamp</text>
<text x="167.6" y="37.6">DO_LS_RRDoorHandleLight</text>
<text x="167.6" y="40.1">DO_HS_Backlight</text>
<text x="27.9" y="42.6">HBridge_RRDoorLockCtr-</text>
<text x="27.9" y="47.7">HBridge_SlowChargeLockCtr+</text>
<text x="27.9" y="45.2">HBridge_SlowChargeLockCtr-</text>
<text x="59.3" y="47.7">47</text>
<text x="59.3" y="45.2">46</text>
<text x="81.3" y="42.6">AI_ThirdRowRtSBRSt</text>
<text x="81.3" y="47.7">PI_ARSMotorHALLFb1</text>
<text x="81.3" y="45.2">AI_ThirdRowMidSBRSt</text>
<text x="119.4" y="47.7">DO_LS_PsngFootLight2</text>
<text x="119.4" y="45.2">PI_PsngrSeatHeightHALLFb</text>
<text x="134.6" y="42.6">D3-P19</text>
<text x="150.8" y="42.6">19</text>
<text x="167.6" y="45.2">PO_LS_ROverHead_Light</text>
<text x="167.6" y="47.7">PO_LS_PsngSeatVentilation</text>
<text x="167.6" y="42.6">DO_LS_DCULifeBeat_Wake</text>
<text x="27.9" y="50.3">PI_ARSMotorHALLFb2</text>
<text x="45.7" y="52.8">D3-P49</text>
<text x="81.3" y="52.8">AI_CC_PPConnectSt</text>
<text x="81.3" y="50.3">D3-P35</text>
<text x="119.4" y="50.3">DO_LS_PsngFootLight1</text>
<text x="119.4" y="52.8">DO_LS_RLTurnLamp</text>
<text x="163.8" y="52.8">10 DO_HS_LTurnLamp</text>
<text x="167.6" y="50.3">DO_HallSupply_HS</text>
<text x="27.9" y="55.3">HBridge_FRCinchMotorCtr+ 50</text>
<text x="27.9" y="57.9">HBridge_FRCinchMotorCtr- 51</text>
<text x="81.3" y="55.3">D3-P37</text>
<text x="81.3" y="57.9">PI_PsngrSeatSldHALLFb</text>
<text x="119.4" y="57.9">DO_HS_KL15_BackUp</text>
<text x="119.4" y="55.3">DO_LS_RBlowerRlyCtr</text>
<text x="163.8" y="57.9">12 PO_LS_RRWheeBrowBreathLight</text>
<text x="163.8" y="55.3">11 PO_LS_TRTopLight</text>
<text x="45.7" y="60.4">D3-P52</text>
<text x="81.3" y="60.4">D3-P39</text>
<text x="119.4" y="60.4">DO_LS_RRTurnLamp</text>
<text x="163.8" y="60.4">13 DO_LS_RAerialReadLamp</text>
<text x=".5" y="81.5">C</text>
<text x="299.7" y="81.8">C</text>
<text x="27.9" y="98.5">HBridge_RChargePortCtr+</text>
<text x="73.6" y="98.5">HBridge_RChargePortCtr+</text>
<text x="78.7" y="101">DO_HS_RearFogLamp</text>
<text x="121.9" y="101">DO_HS_AMPWake</text>
<text x="167.6" y="101">DO_HS_XPUWake</text>
<text x="27.9" y="103.6">HBridge_RChargePortCtr-</text>
<text x="27.9" y="106.1">HBridge_ChargePortLockCtr-8</text>
<text x="73.6" y="103.6">HBridge_RChargePortCtr-</text>
<text x="78.7" y="106.1">DI_ThirdRowBeltRt_LS</text>
<text x="121.9" y="106.1">DO_HS_EnergyOut</text>
<text x="121.9" y="103.6">DO_HS_ACUPowerSupply</text>
<text x="167.6" y="106.1">DO_HS_Rear_SRR</text>
<text x="167.6" y="103.6">DO_HS_ATL</text>
<text x="27.9" y="108.7">HBridge_ChargePortLockCtr+0</text>
<text x="27.9" y="113.7">HBridge_RRDoorLockCtr+</text>
<text x="50.8" y="111.2">D3-P3012</text>
<text x="59.3" y="113.7">14</text>
<text x="59.3" y="108.7">1</text>
<text x="69.8" y="113.7">13 HBridge_RRDoorLockCtr+</text>
<text x="78.7" y="108.7">AI_PsngrSeatAdjSwSld2</text>
<text x="78.7" y="111.2">AI_PsngrSeatAdjSwSld</text>
<text x="121.9" y="111.2">PI_PsngrSeatBackIncHALLFb</text>
<text x="121.9" y="108.7">DO_HS_FMParkingLamp</text>
<text x="137.1" y="113.7">D3-P19</text>
<text x="153.3" y="110.6">25</text>
<text x="153.3" y="113.1">23</text>
<text x="167.6" y="108.7">DO_LS_RRDoorHandleLight</text>
<text x="167.6" y="111.2">DO_HS_Backlight</text>
<text x="167.6" y="113.7">DO_LS_DCULifeBeat_Wake</text>
<text x="27.9" y="116.3">HBridge_RRDoorLockCtr-</text>
<text x="27.9" y="118.8">HBridge_SlowChargeLockCtr-</text>
<text x="59.3" y="118.8">18</text>
<text x="69.8" y="116.3">15 HBridge_RRDoorLockCtr-</text>
<text x="78.7" y="118.8">AI_ThirdRowRtSBRSt</text>
<text x="121.9" y="118.8">PI_PsngrSeatHeightHALLFb</text>
<text x="167.6" y="118.8">PO_LS_ROverHead_Light</text>
<text x="27.9" y="121.4">HBridge_SlowChargeLockCtr+</text>
<text x="27.9" y="123.9">PI_ARSMotorHALLFb2</text>
<text x="59.3" y="121.4">20</text>
<text x="78.7" y="123.9">PI_ARSMotorHALLFb1</text>
<text x="78.7" y="121.4">AI_ThirdRowMidSBRSt</text>
<text x="121.9" y="123.9">DO_LS_PsngFootLight1</text>
<text x="121.9" y="121.4">DO_LS_PsngFootLight2</text>
<text x="167.6" y="123.9">DO_HallSupply_HS</text>
<text x="167.6" y="121.4">PO_LS_PsngSeatVentilation</text>
<text x="27.9" y="129">HBridge_FRCinchMotorCtr+ 26</text>
<text x="45.7" y="126.4">D3-P49</text>
<text x="45.7" y="131.5">D3-P37</text>
<text x="69.8" y="129">25 HBridge_FRCinchMotorCtr+</text>
<text x="78.7" y="131.5">AI_CC_PPConnectSt</text>
<text x="78.7" y="126.4">D3-P35</text>
<text x="121.9" y="131.5">DO_HS_KL15_BackUp</text>
<text x="121.9" y="126.4">DO_LS_RLTurnLamp</text>
<text x="121.9" y="129">DO_LS_RBlowerRlyCtr</text>
<text x="167.6" y="131.5">PO_LS_RRWheeBrowBreathLight</text>
<text x="167.6" y="126.4">DO_HS_LTurnLamp</text>
<text x="167.6" y="129">PO_LS_TRTopLight</text>
<text x=".6" y="133.6">B</text>
<text x="27.9" y="134.1">HBridge_FRCinchMotorCtr- 30</text>
<text x="45.7" y="136.6">D3-P52</text>
<text x="69.8" y="134.1">29 HBridge_FRCinchMotorCtr-</text>
<text x="78.7" y="136.6">PI_PsngrSeatSldHALLFb</text>
<text x="121.9" y="134.1">DO_LS_RRTurnLamp</text>
<text x="167.6" y="134.1">DO_LS_RAerialReadLamp</text>
<text x="299.7" y="133.9">B</text>
<text x="78.7" y="139.1">D3-P39</text>
<text x=".6" y="185.7">A</text>
<text x="224" y="183.1">PCB File Name</text>
<text x="299.7" y="185.9">A</text>
<text x="224" y="190.9">Title</text>
<text x="193.8" y="198.3">Designer:</text>
<text x="224" y="198.3">Document Name:</text>
<text x="194" y="205.9">Size:</text>
<text x="208.7" y="205.9">Rev:</text>
<text x="224" y="205.9">Date:</text>
<text x="269.4" y="205.9">Sheet:</text>
<text x="284.2" y="205.9">of</text>
<text x="31.4" y="213.1">5</text>
<text x="90.6" y="213.1">4</text>
<text x="150" y="213.1">3</text>
<text x="209.2" y="213.1">2</text>
<text x="268.6" y="213.1">1</text>
</g>
<g font-size="2.1" fill="#1741a1">
<text x="63.5" y="21.6">D3</text>
<text x="154.9" y="21.6">D3</text>
<text x="59.2" y="24.9">H3</text>
<text x="59.3" y="29.9">40</text>
<text x="72.4" y="29.9">27</text>
<text x="150.8" y="29.9">14</text>
<text x="163.8" y="24.9">H2</text>
<text x="163.8" y="29.9">1</text>
<text x="59.3" y="32.5">41</text>
<text x="72.4" y="35">29</text>
<text x="72.4" y="32.5">28</text>
<text x="150.8" y="35">16</text>
<text x="150.8" y="32.5">15</text>
<text x="163.8" y="35">3</text>
<text x="163.8" y="32.5">2</text>
<text x="59.3" y="40.1">44</text>
<text x="72.4" y="40.1">31</text>
<text x="72.4" y="37.6">30</text>
<text x="150.8" y="37.6">17</text>
<text x="163.8" y="40.1">5</text>
<text x="163.8" y="37.6">4</text>
<text x="59.3" y="42.6">45</text>
<text x="72.4" y="47.7">34</text>
<text x="72.4" y="45.2">33</text>
<text x="72.4" y="42.6">32</text>
<text x="150.8" y="47.7">21</text>
<text x="150.8" y="45.2">20</text>
<text x="163.8" y="47.7">8</text>
<text x="163.8" y="45.2">7</text>
<text x="163.8" y="42.6">6</text>
<text x="59.3" y="52.8">49</text>
<text x="59.3" y="50.3">48</text>
<text x="72.4" y="52.8">36</text>
<text x="72.4" y="50.3">35</text>
<text x="150.8" y="52.8">23</text>
<text x="150.8" y="50.3">22</text>
<text x="163.8" y="50.3">9</text>
<text x="72.4" y="57.9">38</text>
<text x="72.4" y="55.3">37</text>
<text x="150.8" y="57.9">25</text>
<text x="150.8" y="55.3">24</text>
<text x="59.2" y="65.5">H4</text>
<text x="59.3" y="60.4">52</text>
<text x="72.4" y="60.4">39</text>
<text x="150.8" y="60.4">26</text>
<text x="163.8" y="65.5">H1</text>
<text x="60.9" y="69.8">H93-RDCU_52P</text>
<text x="149.8" y="69.8">H93-RDCU_52P</text>
<text x="61.7" y="95.2">CN3-2</text>
<text x="153.3" y="92.8">39</text>
<text x="153.3" y="95.4">37</text>
<text x="157.4" y="90.1">CN3-1</text>
<text x="163.8" y="92.8">40</text>
<text x="163.8" y="95.4">38</text>
<text x="60.8" y="101">4</text>
<text x="60.8" y="98.5">2</text>
<text x="69.8" y="101">3</text>
<text x="69.8" y="98.5">1</text>
<text x="153.3" y="97.9">35</text>
<text x="153.3" y="100.5">33</text>
<text x="163.8" y="97.9">36</text>
<text x="163.8" y="100.5">34</text>
<text x="60.8" y="103.6">6</text>
<text x="69.8" y="106.1">7</text>
<text x="69.8" y="103.6">5</text>
<text x="153.3" y="103">31</text>
<text x="153.3" y="105.5">29</text>
<text x="163.8" y="103">32</text>
<text x="163.8" y="105.5">30</text>
<text x="69.8" y="111.2">11</text>
<text x="69.8" y="108.7">9</text>
<text x="153.3" y="108.1">27</text>
<text x="163.8" y="108.1">28</text>
<text x="163.8" y="110.6">26</text>
<text x="163.8" y="113.1">24</text>
<text x="59.3" y="116.3">16</text>
<text x="69.8" y="118.8">17</text>
<text x="153.3" y="115.7">21</text>
<text x="153.3" y="118.2">19</text>
<text x="163.8" y="115.7">22</text>
<text x="163.8" y="118.2">20</text>
<text x="59.3" y="123.9">22</text>
<text x="69.8" y="123.9">21</text>
<text x="69.8" y="121.4">19</text>
<text x="153.3" y="120.8">17</text>
<text x="153.3" y="123.3">15</text>
<text x="153.3" y="125.8">13</text>
<text x="163.8" y="120.8">18</text>
<text x="163.8" y="123.3">16</text>
<text x="163.8" y="125.8">14</text>
<text x="59.3" y="131.5">28</text>
<text x="59.3" y="126.4">24</text>
<text x="69.8" y="131.5">27</text>
<text x="69.8" y="126.4">23</text>
<text x="153.3" y="128.4">11</text>
<text x="154.7" y="130.9">9</text>
<text x="163.8" y="128.4">12</text>
<text x="163.8" y="130.9">10</text>
<text x="59.3" y="136.6">32</text>
<text x="69.8" y="136.6">31</text>
<text x="154.7" y="133.5">7</text>
<text x="154.7" y="136">5</text>
<text x="163.8" y="133.5">8</text>
<text x="163.8" y="136">6</text>
<text x="59.3" y="139.1">34</text>
<text x="61.2" y="143.5">CN_17X2</text>
<text x="69.8" y="139.1">33</text>
<text x="154.7" y="138.5">3</text>
<text x="154.7" y="141.1">1</text>
<text x="163.8" y="138.5">4</text>
<text x="163.8" y="141.1">2</text>
<text x="154.9" y="146">CN_20X2</text>
<text x="202.9" y="205.9">A4</text>
<text x="215.6" y="205.9">1.0</text>
<text x="233.4" y="205.9">Wednesday, March 22, 2023</text>
<text x="280.1" y="205.9">3</text>
<text x="289.2" y="205.9">3</text>
</g>
</svg>
